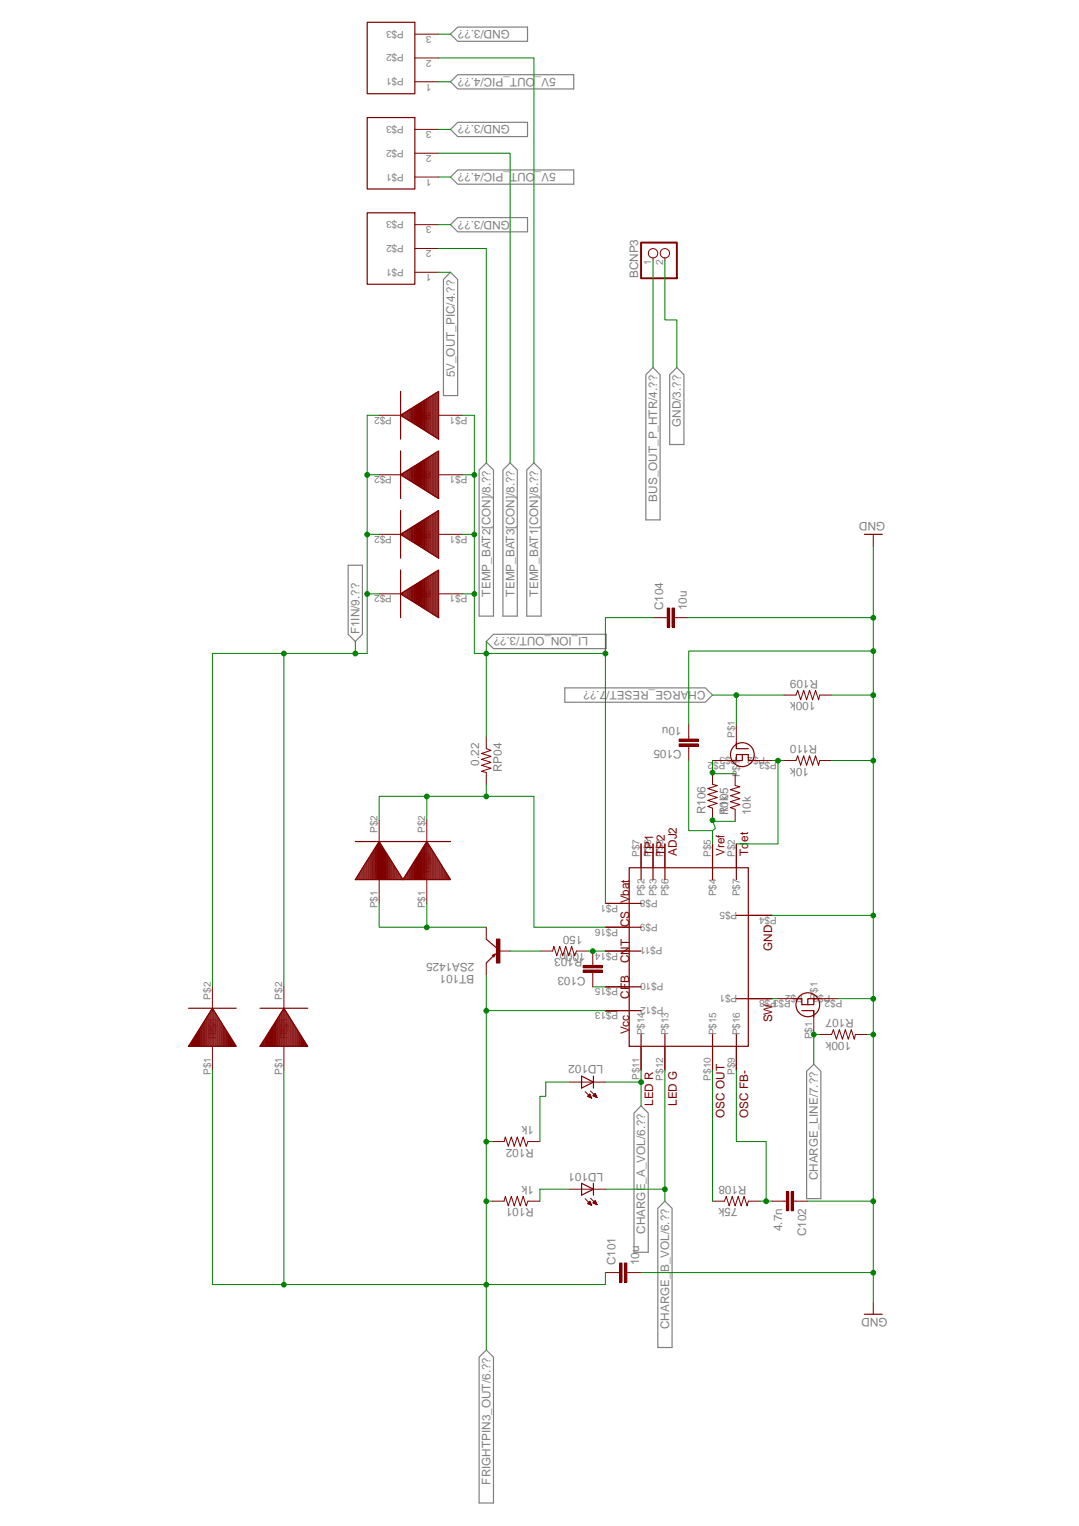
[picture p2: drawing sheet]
<svg xmlns="http://www.w3.org/2000/svg" width="210mm" height="297mm" viewBox="0 0 210 297" stroke-linecap="round" stroke-linejoin="round" font-family="sans-serif">
<g fill="none" stroke="#808080" stroke-width=".23">
<path d="M87.7 6.6l1.4-1.3h13.6v2.7h-13.6zM87.7 15.9l1.4-1.4h22.6v2.8h-22.6zM87.7 25.2l1.4-1.4h13.6v2.8h-13.6zM87.7 34.5l1.4-1.4h22.6v2.8h-22.6zM87.7 43.7l1.4-1.3h13.6v2.7h-13.6zM87.7 53l1.4 1.4v22.6h-2.8v-22.6zM127.1 71.5l1.4 1.4v28.3h-2.8v-28.3zM131.7 71.5l1.4 1.4v13.6h-2.8v-13.6zM93.2 91.5l1.4-1.4 1.4 1.4v28.4h-2.8zM97.9 91.5l1.4-1.4 1.4 1.4v28.4h-2.8zM102.5 91.5l1.4-1.4 1.4 1.4v28.4h-2.8zM67.8 110h2.7v13.5l-1.3 1.4-1.4-1.4z"/>
<path d="M94.6 124.9l1.4-1.4h22v2.8h-22zM109.9 133.9h27.4l1.4 1.4-1.4 1.4h-27.4zM124.8 215.3l1.4 1.4v27.1h-2.8v-27.1zM157 208.5l1.4-1.3 1.3 1.3v24.8h-2.7zM129.4 233.8l1.4 1.4v27.1h-2.8v-27.1zM93.2 264.2l1.4-1.4 1.4 1.4v28.4h-2.8z"/>
</g>
<g fill="none" stroke="#800000" stroke-width=".23">
<path d="M117.8 175.9h7M122.4 168.9h23.2v34.8h-23.2zM124.8 164.3v6.9M127.1 164.3v6.9M129.4 164.3v6.9M138.7 164.3v6.9M143.3 164.3v6.9M143.3 178.2h7M117.8 196.7h7M117.8 192.1h7M117.8 185.1h7M117.8 180.5h7"/>
<path d="M143.3 194.4h7M124.8 201.4v6.9M129.4 201.4v6.9M138.7 201.4v6.9M143.3 201.4v6.9"/>
</g>
<g fill="none" stroke="#800000" stroke-width=".19">
<path d="M152.6 135.3h2.3l.3-.9 .6 1.8 .6-1.8 .6 1.8 .5-1.8 .6 1.8 .6-1.8 .6 1.8 .2-.9h2.3M94.6 143.4v2.3l1 .4-1.9 .6 1.9 .5-1.9 .6 1.9 .6-1.9 .6 1.9 .5-1.9 .6 .9 .3v2.3M138.7 150.4v2.3l.9 .2-1.9 .6 1.9 .6-1.9 .5 1.9 .6-1.9 .6 1.9 .6-1.9 .6 1 .3v2.3M152.6 148h2.3l.3-.9 .6 1.9 .6-1.9 .6 1.9 .5-1.9 .6 1.9 .6-1.9 .6 1.9 .2-1h2.3M117.8 175.9h4.6M124.8 164.3v4.6M127.1 164.3v4.6M129.4 164.3v4.6M138.7 164.3v4.6M143.3 164.3v4.6M145.6 178.2h4.7M115.4 185.1v2.4"/>
<path d="M115.4 189.8v2.3M117.8 180.5h4.6M117.8 192.1h4.6M117.8 185.1h4.6M117.8 196.7h4.6M145.6 194.4h4.7M124.8 203.7v4.6M129.4 203.7v4.6M138.7 203.7v4.6M143.3 203.7v4.6M159.5 201.4h2.3l.4-1 .6 1.9 .5-1.9 .6 1.9 .6-1.9 .6 1.9 .6-1.9 .5 1.9 .3-.9h2.3M95.8 233.8h2.3l.2-.9 .6 1.8 .6-1.8 .6 1.8 .6-1.8 .5 1.8 .6-1.8 .6 1.8 .3-.9h2.4"/>
<path d="M95.8 222.2h2.3l.2-.9 .6 1.8 .6-1.8 .6 1.8 .6-1.8 .5 1.8 .6-1.8 .6 1.8 .3-.9h2.4M138.7 233.8h2.3l.3-.9 .6 1.8 .6-1.8 .6 1.8 .6-1.8 .5 1.8 .6-1.8 .6 1.8 .2-.9h2.3"/>
</g>
<path d="M113.5 187.9h3.7v.5h-3.7z" fill="#800000"/>
<path d="M113.5 187.9h3.7v.5h-3.7z" fill="none" stroke="#800000" stroke-width=".19"/>
<path d="M113.5 188.8h3.7v.5h-3.7z" fill="#800000"/>
<path d="M113.5 188.8h3.7v.5h-3.7zM115.4 187.5v.4M115.4 189.3v.5M150.3 233.8h2.3M154.9 233.8h2.3" fill="none" stroke="#800000" stroke-width=".19"/>
<path d="M153 231.9h.5v3.8h-.5z" fill="#800000"/>
<path d="M153 231.9h.5v3.8h-.5z" fill="none" stroke="#800000" stroke-width=".19"/>
<path d="M154 231.9h.4v3.8h-.4z" fill="#800000"/>
<g fill="none" stroke="#800000" stroke-width=".19">
<path d="M169.9 104v2.3M138.7 148h4.6M143.1 150.6v2.3l.9 .2-1.9 .6 1.9 .6-1.9 .6 1.9 .6-1.9 .5 1.9 .6-1.9 .6 1 .3v2.4M143.3 141.1v4.6M145.6 148h4.7M105.2 185.1h2.3l.3-.9 .6 1.9 .5-1.9 .6 1.9 .6-1.9 .6 1.9 .6-1.9 .5 1.9 .4-1h2.3M151.4 194.4h4.6M158.4 196.7v4.7M158.4 194.4h4.6M110.8 210.6h7M113.9 212.5l1.2 1.3M114.4 213.3v.1"/>
<path d="M114.5 213.2v.3M114.6 213.1v.4M114.7 213v.6M114.8 212.9l.3 .9-.8-.4zM114.9 213.1v.5M114.9 212.4l1.3 1.2M115 213.3v.4M115.1 213.6v.1M115.4 213.3l.4-.5 .4 .8zM115.4 213.3h.1M115.5 213.2v.1M115.6 213.1v.3"/>
<path d="M115.7 213v.4M115.8 212.9v.6M115.9 213v.5M116 213.3v.3M116.1 213.5v.1M110.8 231.5h7M113.9 233.3l1.2 1.3M114.4 234.2v.1M114.5 234.1v.3M114.6 234v.4M114.7 233.9v.5M114.8 233.8l.3 .8-.8-.3z"/>
<path d="M114.9 233.9v.6M114.9 233.2l1.3 1.3M115 234.2v.3M115.1 234.4v.2M115.4 234.1l.4-.4 .4 .8zM115.4 234.1v.1M115.5 234v.2M115.6 233.9v.4M115.7 233.8v.5M115.8 233.7v.6M115.9 233.9v.5M116 234.1v.3"/>
<path d="M116.1 234.4v.1M152.6 233.8h.4M154 231.9h.4v3.8h-.4zM154.4 233.8h.5M117.8 247.7h2.3M122.4 247.7h2.4M169.9 253.5v2.3"/>
</g>
<g fill="none" stroke="#800000" stroke-width=".23">
<path d="M168.2 104h3.5M142.1 148h1.2v-1.1h2.3v1.1h1.2M143.3 144.6v1.1h2.3M144.5 146.9v1.1h-1.2M154.9 194.4h1.1v1.2h2.4v-1.2h1.1M156 196.7h2.4v1.2M158.4 194.4h-1.2v1.2M113.2 209.5l2.3 1.1-2.3 1.2zM115.5 209.5v2.3M113.2 230.3l2.3 1.2-2.3 1.1zM115.5 230.3v2.3M168.2 255.8h3.5"/>
<circle cx="144.5" cy="146.9" r="2.32"/>
<circle cx="157.2" cy="195.6" r="2.32"/>
</g>
<path d="M121.5 245.9h.5v3.7h-.5z" fill="#800000"/>
<path d="M121.5 245.9h.5v3.7h-.5z" fill="none" stroke="#800000" stroke-width=".19"/>
<path d="M120.6 245.9h.5v3.7h-.5z" fill="#800000"/>
<path d="M127.1 120.2h2.3M131.7 120.2h2.3M120.1 247.7h.5M120.6 245.9h.5v3.7h-.5zM122 247.7h.4" fill="none" stroke="#800000" stroke-width=".19"/>
<path d="M130.8 118.4h.5v3.7h-.5z" fill="#800000"/>
<path d="M130.8 118.4h.5v3.7h-.5z" fill="none" stroke="#800000" stroke-width=".19"/>
<path d="M129.9 118.4h.4v3.7h-.4z" fill="#800000"/>
<path d="M129.9 118.4h.4v3.7h-.4zM129.4 120.2h.5M131.3 120.2h.4M134 141.1v2.3M134 145.7v2.3" fill="none" stroke="#800000" stroke-width=".19"/>
<path d="M132.2 143.9h3.7v.4h-3.7z" fill="#800000"/>
<path d="M132.2 143.9h3.7v.4h-3.7z" fill="none" stroke="#800000" stroke-width=".19"/>
<path d="M132.2 144.8h3.7v.5h-3.7z" fill="#800000"/>
<path d="M132.2 144.8h3.7v.5h-3.7zM134 143.4v.5M134 145.3v.4M94.6 180.5v2.3M94.6 187.5v2.3M96.9 185.1h2.4" fill="none" stroke="#800000" stroke-width=".19"/>
<path d="M96.6 182.8h.7v4.7h-.7z" fill="#800000"/>
<g fill="none" stroke="#800000" stroke-width=".19">
<path d="M80.7 15.9h4.7M80.7 11.3h4.7M80.7 6.6h4.7M80.7 34.5h4.7M80.7 29.8h4.7M80.7 25.2h4.7M80.7 53h4.7M80.7 48.4h4.7M80.7 43.7h4.7M127.1 50.2v.5M129.4 50.2v.5M73.8 92.4h4.6"/>
<path d="M73.8 80.8h4.6M85.4 92.4h4.6M85.4 80.8h4.6M73.8 115.6h4.6M73.8 104h4.6M85.4 115.6h4.6M85.4 104h4.6M73.8 159.6v4.7M83.1 159.6v4.7M73.8 171.2v4.7M83.1 171.2v4.7M41.3 192.1v4.6"/>
<path d="M55.2 192.1v4.6M96.6 182.8h.7v4.7h-.7zM96.9 182.8v2.3M41.3 203.7v4.6M55.2 203.7v4.6"/>
<circle cx="127.1" cy="49.3" r=".91"/>
<circle cx="129.4" cy="49.3" r=".91"/>
</g>
<g fill="none" stroke="#800000" stroke-width=".23">
<path d="M71.5 4.3h9.2v13.9h-9.2zM71.5 22.9h9.2v13.9h-9.2zM71.5 41.4h9.2v13.9h-9.2zM78 76.2v9.3M79.4 79.9v1.9M79.7 79.8v2.1M79.8 79.7v2.3M80.1 79.5v2.6M80.2 79.4v2.9M80.4 79.3v3.1M80.6 79.1v3.4M80.8 79v3.6"/>
<path d="M81 78.9v3.9M81.2 78.8v4.1M81.4 78.6v4.4M81.6 78.5v4.6M81.9 78.4v4.9M82 78.3v5.1M82.3 78.1v5.4M82.4 78v5.6M82.6 77.9v5.9M82.8 77.8v6.1M83 77.6v6.4M83.2 77.5v6.6"/>
<path d="M83.4 77.4v6.9M83.7 77.3v7.1M83.8 77.1v7.4M84.1 77v7.6M84.2 76.9v7.9M84.4 76.8v8.1M84.6 76.6v8.4M84.8 76.5v8.6M85 76.4v8.9M85.2 76.3v9.1M78 92.4l7.4-4.6v9.2zM78 80.8l7.4-4.6v9.3z"/>
<path d="M78 87.8v9.2M78 99.4v9.2M78 80.8v.1M78 92.4v.1M78.3 80.6v.4M78.3 92.2v.4M78.4 80.5v.6M78.4 92.1v.6M78.6 80.4v.9M78.6 92v.9M78.8 80.3v1.1M78.8 91.9v1.1"/>
<path d="M79 80.1v1.4M79 91.7v1.4M79.2 80v1.6M79.2 91.6v1.6M79.4 91.5v1.8M79.7 91.4v2.1M79.8 91.2v2.4M80.1 91.1v2.6M80.2 91v2.9M80.4 90.8v3.2M80.6 90.7v3.4M80.8 90.6v3.6"/>
<path d="M81 90.5v3.8M81.2 90.4v4.1M81.4 90.2v4.4M81.6 90.1v4.6M81.9 90v4.8M82 89.9v5.1M82.3 89.7v5.4M82.4 89.6v5.6M82.6 89.5v5.9M82.8 89.4v6.1M83 89.2v6.4M83.2 89.1v6.6"/>
<path d="M83.4 89v6.8M83.7 88.9v7.1M83.8 88.7v7.4M84.1 88.6v7.6M84.2 88.5v7.9M84.4 88.3v8.2M84.4 99.9v8.2M84.6 88.2v8.4M84.6 99.8v8.4M84.8 88.1v8.6M84.8 99.7v8.6M85 88v8.9"/>
<path d="M85 99.6v8.8M85.2 87.9v9.1M85.2 99.4v9.2M78 115.6l7.4-4.6v9.2zM78 104l7.4-4.6v9.2zM78 111v9.2M78 103.9v.2M78 115.5v.2M78.3 103.8v.4M78.3 115.4v.4M78.4 103.7v.6M78.4 115.3v.6"/>
<path d="M78.6 103.6v.8M78.6 115.2v.8M78.8 103.4v1.2M78.8 115v1.2M79 103.3v1.4M79 114.9v1.4M79.2 103.2v1.6M79.2 114.8v1.6M79.4 103.1v1.8M79.4 114.7v1.8M79.7 103v2.1M79.7 114.5v2.1"/>
<path d="M79.8 102.8v2.4M79.8 114.4v2.4M80.1 102.7v2.6M80.1 114.3v2.6M80.2 102.6v2.8M80.2 114.2v2.8M80.4 102.4v3.2M80.4 114v3.2M80.6 102.3v3.4M80.6 113.9v3.4M80.8 102.2v3.6M80.8 113.8v3.6"/>
<path d="M81 102.1v3.8M81 113.7v3.8M81.2 101.9v4.2M81.2 113.5v4.1M81.4 101.8v4.4M81.4 113.4v4.4M81.6 101.7v4.6M81.6 113.3v4.6M81.9 101.6v4.8M81.9 113.2v4.8M82 101.5v5.1M82 113v5.2"/>
<path d="M82.3 101.3v5.4M82.3 112.9v5.4M82.4 101.2v5.6M82.4 112.8v5.6M82.6 101.1v5.8M82.6 112.6v5.9M82.8 100.9v6.2M82.8 112.5v6.2M83 100.8v6.4M83 112.4v6.4M83.2 100.7v6.6M83.2 112.3v6.6"/>
<path d="M83.4 100.6v6.8M83.4 112.2v6.8M83.7 100.4v7.2M83.7 112v7.1M83.8 100.3v7.4M83.8 111.9v7.4M84.1 100.2v7.6M84.1 111.8v7.6M84.2 100.1v7.8M84.2 111.7v7.8M84.4 111.5v8.2M84.6 111.4v8.4"/>
<path d="M84.8 111.3v8.6M85 111.2v8.8M85.2 111v9.2M69.2 163.8h18.5M69.2 171.1v.1M69.4 170.8v.4M69.6 170.4v.8M69.9 170.1v1.1M70 169.8v1.4M70.3 169.5v1.7M70.4 169.1v2.1M70.7 168.8v2.4"/>
<path d="M70.8 168.5v2.7M71 168.2v3M71.2 167.9v3.3M71.4 167.5v3.7M71.6 167.2v4M71.8 166.9v4.3M72.1 166.6v4.6M72.2 166.3v4.9M72.5 165.9v5.3M72.6 165.6v5.6M72.8 165.3v5.9M73 165v6.2"/>
<path d="M73.2 164.7v6.5M73.4 164.3v6.9M73.6 164v7.2M73.8 163.8l4.6 7.4h-9.2zM73.9 163.9v7.3M74 164.2v7M74.3 164.5v6.7M74.4 164.9v6.3M74.6 165.2v6M74.8 165.5v5.7M75 165.8v5.4M75.2 166.2v5"/>
<path d="M75.4 166.5v4.7M75.6 166.8v4.4M75.8 167.1v4.1M76.1 167.4v3.8M76.2 167.7v3.5M76.5 168.1v3.1M76.6 168.4v2.8M76.8 168.7v2.5M77 169v2.2M77.2 169.4v1.8M77.4 169.7v1.5M77.6 170v1.2"/>
<path d="M77.9 170.3v.9M78 170.6v.6M78.3 170.9v.3M78.4 171.2h.1M78.6 170.9v.3M78.8 170.5v.7M79 170.2v1M79.2 169.9v1.3M79.4 169.6v1.6M79.7 169.2v2M79.8 168.9v2.3M80.1 168.6v2.6"/>
<path d="M80.2 168.3v2.9M80.4 168v3.2M80.6 167.7v3.5M80.8 167.3v3.9M81 167v4.2M81.2 166.7v4.5M81.4 166.4v4.8M81.6 166.1v5.1M81.9 165.7v5.5M82 165.4v5.8M82.3 165.1v6.1M82.4 164.8v6.4"/>
<path d="M82.6 164.4v6.8M82.8 164.1v7.1M83 163.8v7.4M83.1 163.8l4.6 7.4h-9.3zM83.2 164.1v7.1M83.4 164.4v6.8M83.7 164.8v6.4M83.8 165.1v6.1M84.1 165.4v5.8M84.2 165.7v5.5M84.4 166v5.2M84.6 166.3v4.9"/>
<path d="M84.8 166.7v4.5M85 167v4.2M85.2 167.3v3.9M85.4 167.6v3.6M85.6 168v3.2M85.9 168.3v2.9M86 168.6v2.6M86.2 168.9v2.3M86.4 169.2v2M86.6 169.6v1.6M86.8 169.9v1.3M87 170.2v1"/>
<path d="M87.2 170.5v.7M87.4 170.8v.4M87.7 171.2h.1M36.7 196.3h9.3M39.1 199.9v3.8M39.2 199.6v4.1M39.5 199.3v4.4M39.6 199v4.7M39.8 198.6v5.1M40 198.3v5.4M40.2 198v5.7M40.4 197.7v6"/>
<path d="M40.6 197.4v6.3M40.9 197v6.7M41 196.7v7M41.3 196.4v7.3M41.3 196.3l4.7 7.4h-9.3zM41.4 196.4v7.3M41.6 196.7v7M41.8 197.1v6.6M42 197.4v6.3M42.2 197.7v6M42.4 198v5.7M42.7 198.4v5.3"/>
<path d="M42.8 198.7v5M43.1 199v4.7M43.2 199.3v4.4M43.5 199.6v4.1M43.6 200v3.7M50.6 196.3h9.3M53 199.8v3.9M53.3 199.5v4.2M53.4 199.1v4.6M53.6 198.8v4.9M53.8 198.5v5.2M54 198.2v5.5"/>
<path d="M54.3 197.8v5.9M54.4 197.5v6.2M54.7 197.2v6.5M54.8 196.9v6.8M55.1 196.6v7.1M55.2 196.3l4.7 7.4h-9.3zM55.2 196.3v7.4M55.4 196.6v7.1M55.6 196.9v6.8M55.8 197.2v6.5M56 197.5v6.2M56.2 197.9v5.8"/>
<path d="M56.5 198.2v5.5M56.6 198.5v5.2M56.9 198.8v4.9M57 199.1v4.6M57.2 199.5v4.2M57.4 199.8v3.9M94.6 182.8l2.1 1.8M96.1 186.3l.3-.6-1.8 1.8M96.4 185.7l-.6 .3M36.9 203.4v.3M37 203.1v.6M37.3 202.8v.9"/>
<path d="M37.4 202.5v1.2M37.7 202.2v1.5M37.8 201.8v1.9M38 201.5v2.2M38.2 201.2v2.5M38.4 200.9v2.8M38.7 200.6v3.1M38.8 200.2v3.5M43.8 200.3v3.4M44 200.6v3.1M44.2 200.9v2.8M44.5 201.2v2.5"/>
<path d="M44.6 201.5v2.2M44.9 201.9v1.8M45 202.2v1.5M45.3 202.5v1.2M45.4 202.8v.9M45.6 203.2v.5M45.8 203.5v.2M50.7 203.6v.1M50.8 203.3v.4M51.1 203v.7M51.2 202.6v1.1M51.4 202.3v1.4"/>
<path d="M51.6 202v1.7M51.8 201.7v2M52 201.4v2.3M52.2 201v2.7M52.5 200.7v3M52.6 200.4v3.3M52.9 200.1v3.6M57.6 200.1v3.6M57.8 200.4v3.3M58 200.7v3M58.3 201.1v2.6M58.4 201.4v2.3"/>
<path d="M58.7 201.7v2M58.8 202v1.7M59.1 202.4v1.3M59.2 202.7v1M59.4 203v.7M59.6 203.3v.4M59.8 203.6v.1"/>
</g>
<path d="M124.8 47.2h6.9v7h-6.9z" fill="none" stroke="#800000" stroke-width=".38"/>
<path d="M143.3 208.3v13.9h5.8v11.6M147.9 233.8h2.4" fill="none" stroke="#008000" stroke-width=".19"/>
<circle cx="149.1" cy="233.8" r=".46" fill="#008000"/>
<g fill="none" stroke="#008000" stroke-width=".19">
<path d="M150.3 148h2.3M151.4 148v16.3h-8.1M138.7 208.3v25.5"/>
<circle cx="149.1" cy="233.8" r=".46"/>
</g>
<circle cx="151.4" cy="148.1" r=".46" fill="#008000"/>
<g fill="none" stroke="#008000" stroke-width=".19">
<path d="M134 148v13.7h4.7M143.1 159.9h-4.4v-.3l.5 1.7-.5 .4v2.6"/>
<circle cx="151.4" cy="148.1" r=".46"/>
</g>
<circle cx="138.7" cy="159.7" r=".46" fill="#008000"/>
<g fill="none" stroke="#008000" stroke-width=".19">
<path d="M138.7 148v2.6h4.4"/>
<circle cx="138.7" cy="159.7" r=".46"/>
</g>
<circle cx="138.7" cy="150.4" r=".46" fill="#008000"/>
<g fill="none" stroke="#008000" stroke-width=".19">
<path d="M114.5 185.1h3.3"/>
<circle cx="138.7" cy="150.4" r=".46"/>
</g>
<circle cx="115.4" cy="185.1" r=".46" fill="#008000"/>
<g fill="none" stroke="#008000" stroke-width=".19">
<path d="M115.4 192.1h2.4M150.3 194.4h1.1M159.5 201.4h-1.1v5.8"/>
<circle cx="115.4" cy="185.1" r=".46"/>
</g>
<circle cx="158.4" cy="201.4" r=".46" fill="#008000"/>
<g fill="none" stroke="#008000" stroke-width=".19">
<path d="M138.7 135.3h4.6M152.6 135.3h-9.3v5.8"/>
<circle cx="158.4" cy="201.4" r=".46"/>
</g>
<circle cx="143.3" cy="135.3" r=".46" fill="#008000"/>
<g fill="none" stroke="#008000" stroke-width=".19">
<path d="M69.2 124.9v2.3M99.3 185.1h5.9"/>
<circle cx="143.3" cy="135.3" r=".46"/>
</g>
<circle cx="69.2" cy="127.2" r=".46" fill="#008000"/>
<g fill="none" stroke="#008000" stroke-width=".19">
<path d="M71.5 80.8v34.8M73.8 115.6h-2.3v11.6h-2.3"/>
<circle cx="69.2" cy="127.2" r=".46"/>
</g>
<circle cx="71.5" cy="115.6" r=".46" fill="#008000"/>
<g fill="none" stroke="#008000" stroke-width=".19">
<path d="M71.5 104h2.3"/>
<circle cx="71.5" cy="115.6" r=".46"/>
</g>
<circle cx="71.5" cy="104" r=".46" fill="#008000"/>
<g fill="none" stroke="#008000" stroke-width=".19">
<path d="M71.5 92.4h2.3"/>
<circle cx="71.5" cy="104" r=".46"/>
</g>
<circle cx="71.5" cy="92.4" r=".46" fill="#008000"/>
<g fill="none" stroke="#008000" stroke-width=".19">
<path d="M71.5 80.8h2.3M55.2 127.2h-13.9v64.9M69.2 127.2h-14v64.9"/>
<circle cx="71.5" cy="92.4" r=".46"/>
</g>
<circle cx="55.2" cy="127.2" r=".46" fill="#008000"/>
<g fill="none" stroke="#008000" stroke-width=".19">
<path d="M161.8 135.3h8.1"/>
<circle cx="55.2" cy="127.2" r=".46"/>
</g>
<circle cx="169.9" cy="135.3" r=".46" fill="#008000"/>
<g fill="none" stroke="#008000" stroke-width=".19">
<path d="M169.9 135.3v12.7h-8.1"/>
<circle cx="169.9" cy="135.3" r=".46"/>
</g>
<circle cx="169.9" cy="148.1" r=".46" fill="#008000"/>
<g fill="none" stroke="#008000" stroke-width=".19">
<path d="M169.9 148v30.2h-19.6"/>
<circle cx="169.9" cy="148.1" r=".46"/>
</g>
<circle cx="169.9" cy="178.2" r=".46" fill="#008000"/>
<g fill="none" stroke="#008000" stroke-width=".19">
<path d="M169.9 178.2v16.2h-6.9"/>
<circle cx="169.9" cy="178.2" r=".46"/>
</g>
<circle cx="169.9" cy="194.4" r=".46" fill="#008000"/>
<g fill="none" stroke="#008000" stroke-width=".19">
<path d="M169.9 194.4v7h-1.1"/>
<circle cx="169.9" cy="194.4" r=".46"/>
</g>
<circle cx="169.9" cy="201.4" r=".46" fill="#008000"/>
<g fill="none" stroke="#008000" stroke-width=".19">
<path d="M169.9 201.4v52.1M157.2 233.8h12.7"/>
<circle cx="169.9" cy="201.4" r=".46"/>
</g>
<circle cx="169.9" cy="233.8" r=".46" fill="#008000"/>
<g fill="none" stroke="#008000" stroke-width=".19">
<path d="M169.9 106.3v29M124.8 247.7h45.1"/>
<circle cx="169.9" cy="233.8" r=".46"/>
</g>
<circle cx="169.9" cy="247.7" r=".46" fill="#008000"/>
<g fill="none" stroke="#008000" stroke-width=".19">
<path d="M134 120.2h35.9"/>
<circle cx="169.9" cy="247.7" r=".46"/>
</g>
<circle cx="169.9" cy="120.2" r=".46" fill="#008000"/>
<g fill="none" stroke="#008000" stroke-width=".19">
<path d="M169.9 126.7h-35.9v14.4"/>
<circle cx="169.9" cy="120.2" r=".46"/>
</g>
<circle cx="169.9" cy="126.7" r=".46" fill="#008000"/>
<g fill="none" stroke="#008000" stroke-width=".19">
<path d="M85.4 6.6h2.3M85.4 25.2h2.3M85.4 43.7h2.3M129.4 50.7v11.6h2.3v9.2M94.6 196.1v.6h23.2"/>
<circle cx="169.9" cy="126.7" r=".46"/>
</g>
<circle cx="94.6" cy="196.7" r=".46" fill="#008000"/>
<g fill="none" stroke="#008000" stroke-width=".19">
<path d="M94.6 196.7v25.5h1.2"/>
<circle cx="94.6" cy="196.7" r=".46"/>
</g>
<circle cx="94.6" cy="222.2" r=".46" fill="#008000"/>
<g fill="none" stroke="#008000" stroke-width=".19">
<path d="M94.6 222.2v11.6h1.2"/>
<circle cx="94.6" cy="222.2" r=".46"/>
</g>
<circle cx="94.6" cy="233.8" r=".46" fill="#008000"/>
<g fill="none" stroke="#008000" stroke-width=".19">
<path d="M94.6 233.8v29"/>
<circle cx="94.6" cy="233.8" r=".46"/>
</g>
<circle cx="94.6" cy="250.1" r=".46" fill="#008000"/>
<g fill="none" stroke="#008000" stroke-width=".19">
<path d="M94.6 189.8v6.9M41.3 208.3v41.7h76.5v-2.3M55.2 208.3v41.7"/>
<circle cx="94.6" cy="250.1" r=".46"/>
</g>
<circle cx="55.2" cy="250.1" r=".46" fill="#008000"/>
<g fill="none" stroke="#008000" stroke-width=".19">
<path d="M92.3 127.2h25.5M94.6 124.9v18.5"/>
<circle cx="55.2" cy="250.1" r=".46"/>
</g>
<circle cx="94.6" cy="127.2" r=".46" fill="#008000"/>
<g fill="none" stroke="#008000" stroke-width=".19">
<path d="M117.8 127.2v48.7"/>
<circle cx="94.6" cy="127.2" r=".46"/>
</g>
<circle cx="117.8" cy="127.2" r=".46" fill="#008000"/>
<g fill="none" stroke="#008000" stroke-width=".19">
<path d="M92.3 80.8v34.8M90 115.6h2.3v11.6M127.1 120.2h-9.3v7"/>
<circle cx="117.8" cy="127.2" r=".46"/>
</g>
<circle cx="92.3" cy="115.6" r=".46" fill="#008000"/>
<g fill="none" stroke="#008000" stroke-width=".19">
<path d="M90 104h2.3"/>
<circle cx="92.3" cy="115.6" r=".46"/>
</g>
<circle cx="92.3" cy="104" r=".46" fill="#008000"/>
<g fill="none" stroke="#008000" stroke-width=".19">
<path d="M90 92.4h2.3"/>
<circle cx="92.3" cy="104" r=".46"/>
</g>
<circle cx="92.3" cy="92.4" r=".46" fill="#008000"/>
<g fill="none" stroke="#008000" stroke-width=".19">
<path d="M90 80.8h2.3M129.4 208.3v25.5M110.8 231.5h-5.7v2.3"/>
<circle cx="92.3" cy="92.4" r=".46"/>
</g>
<circle cx="129.4" cy="231.5" r=".46" fill="#008000"/>
<g fill="none" stroke="#008000" stroke-width=".19">
<path d="M110.8 210.6h-4.6v2.8h-1.1v8.8M124.8 208.3v7M117.8 231.5h11.6"/>
<circle cx="129.4" cy="231.5" r=".46"/>
</g>
<circle cx="124.8" cy="210.7" r=".46" fill="#008000"/>
<g fill="none" stroke="#008000" stroke-width=".19">
<path d="M94.6 152.7v2.3M117.8 210.6h7"/>
<circle cx="124.8" cy="210.7" r=".46"/>
</g>
<circle cx="94.6" cy="155" r=".46" fill="#008000"/>
<g fill="none" stroke="#008000" stroke-width=".19">
<path d="M73.8 159.6v-4.6h30.1v25.5h13.9M83.1 155v4.6"/>
<circle cx="94.6" cy="155" r=".46"/>
</g>
<circle cx="83.1" cy="155" r=".46" fill="#008000"/>
<g fill="none" stroke="#008000" stroke-width=".19">
<path d="M85.4 11.3h18.5v78.8M85.4 29.8h13.9v60.3M85.4 48.4h9.2v41.7M127.1 50.7v20.8M73.8 175.9v4.6h9.3M83.1 175.9v4.6h11.5"/>
<circle cx="83.1" cy="155" r=".46"/>
</g>
<circle cx="83.1" cy="180.5" r=".46" fill="#008000"/>
<g fill="none" stroke="#008000" stroke-width=".19">
<path d="M85.4 15.9h2.3M85.4 34.5h2.3M85.4 53h2.3"/>
<circle cx="83.1" cy="180.5" r=".46"/>
</g>
<g font-size="2.3" fill="#808080">
<text x="99.2" y="5.8" transform="rotate(-180 99.2 5.8)">GND/3.??</text>
<text x="108.1" y="15.1" transform="rotate(-180 108.1 15.1)">5V_OUT_PIC/4.??</text>
<text x="99.2" y="24.4" transform="rotate(-180 99.2 24.4)">GND/3.??</text>
<text x="108.1" y="33.7" transform="rotate(-180 108.1 33.7)">5V_OUT_PIC/4.??</text>
<text x="99.2" y="42.9" transform="rotate(-180 99.2 42.9)">GND/3.??</text>
<text x="124.2" y="54.2" transform="rotate(-90 124.2 54.2)">BCNP3</text>
<text x="88.5" y="73.5" transform="rotate(-90 88.5 73.5)">5V_OUT_PIC/4.??</text>
<text x="132.5" y="83.1" transform="rotate(-90 132.5 83.1)">GND/3.??</text>
<text x="127.9" y="97.6" transform="rotate(-90 127.9 97.6)">BUS_OUT_P_HTR/4.??</text>
<text x="172.3" y="101.7" transform="rotate(-180 172.3 101.7)">GND</text>
<text x="95.5" y="116.1" transform="rotate(-90 95.5 116.1)">TEMP_BAT2[CON]/8.??</text>
<text x="100.1" y="116.1" transform="rotate(-90 100.1 116.1)">TEMP_BAT3[CON]/8.??</text>
<text x="104.7" y="116.1" transform="rotate(-90 104.7 116.1)">TEMP_BAT1[CON]/8.??</text>
<text x="129.1" y="118.8" transform="rotate(-90 129.1 118.8)">C104</text>
<text x="133.7" y="118.8" transform="rotate(-90 133.7 118.8)">10u</text>
<text x="70" y="123.5" transform="rotate(-90 70 123.5)">F1IN/9.??</text>
<text x="114.4" y="124" transform="rotate(-180 114.4 124)">LI_ION_OUT/3.??</text>
<text x="137.3" y="134.5" transform="rotate(-180 137.3 134.5)">CHARGE_RESET/7.??</text>
<text x="158.7" y="136.7" transform="rotate(-180 158.7 136.7)">100k</text>
<text x="159.2" y="132.3" transform="rotate(-180 159.2 132.3)">R109</text>
<text x="132.7" y="141.4" transform="rotate(-180 132.7 141.4)">10u</text>
<text x="93.3" y="149" transform="rotate(-90 93.3 149)">0.22</text>
<text x="132.7" y="146.1" transform="rotate(-180 132.7 146.1)">C105</text>
<text x="157.4" y="149.4" transform="rotate(-180 157.4 149.4)">10k</text>
<text x="159" y="145.1" transform="rotate(-180 159 145.1)">R110</text>
<text x="97.6" y="150.3" transform="rotate(-90 97.6 150.3)">RP04</text>
<text x="137.3" y="158.5" transform="rotate(-90 137.3 158.5)">R106</text>
<text x="141.7" y="158.5" transform="rotate(-90 141.7 158.5)">10k</text>
<text x="141.7" y="158.7" transform="rotate(-90 141.7 158.7)">R105</text>
<text x="146.1" y="158.7" transform="rotate(-90 146.1 158.7)">10k</text>
<text x="113.3" y="182.1" transform="rotate(-180 113.3 182.1)">150</text>
<text x="114" y="185.5" transform="rotate(-180 114 185.5)">100p</text>
<text x="92.3" y="187.5" transform="rotate(-180 92.3 187.5)">2SA1425</text>
<text x="92.3" y="189.8" transform="rotate(-180 92.3 189.8)">BT101</text>
<text x="113.3" y="186.5" transform="rotate(-180 113.3 186.5)">R103</text>
<text x="114" y="190.1" transform="rotate(-180 114 190.1)">C103</text>
<text x="165.6" y="202.7" transform="rotate(-180 165.6 202.7)">100k</text>
<text x="166.1" y="198.4" transform="rotate(-180 166.1 198.4)">R107</text>
<text x="117.3" y="207.4" transform="rotate(-180 117.3 207.4)">LD102</text>
<text x="103.9" y="219.2" transform="rotate(-180 103.9 219.2)">1k</text>
<text x="103.9" y="223.6" transform="rotate(-180 103.9 223.6)">R102</text>
<text x="103.9" y="230.8" transform="rotate(-180 103.9 230.8)">1k</text>
<text x="117.3" y="228.2" transform="rotate(-180 117.3 228.2)">LD101</text>
<text x="145.3" y="230.8" transform="rotate(-180 145.3 230.8)">R108</text>
<text x="159.2" y="229.8" transform="rotate(-90 159.2 229.8)">CHARGE_LINE/7.??</text>
<text x="103.9" y="235.2" transform="rotate(-180 103.9 235.2)">R101</text>
<text x="143.5" y="235.2" transform="rotate(-180 143.5 235.2)">75k</text>
<text x="152.2" y="239.6" transform="rotate(-90 152.2 239.6)">4.7n</text>
<text x="125.6" y="240.2" transform="rotate(-90 125.6 240.2)">CHARGE_A_VOL/6.??</text>
<text x="156.9" y="240.7" transform="rotate(-90 156.9 240.7)">C102</text>
<text x="119.8" y="246.3" transform="rotate(-90 119.8 246.3)">C101</text>
<text x="124.4" y="246.3" transform="rotate(-90 124.4 246.3)">10u</text>
<text x="172.7" y="256.5" transform="rotate(-180 172.7 256.5)">GND</text>
<text x="130.2" y="258.7" transform="rotate(-90 130.2 258.7)">CHARGE_B_VOL/6.??</text>
<text x="95.5" y="289" transform="rotate(-90 95.5 289)">FRIGHTPIN3_OUT/6.??</text>
</g>
<g font-size="2.3" fill="#800000">
<text x="127.1" y="166.6" transform="rotate(-90 127.1 166.6)">TP1</text>
<text x="129.4" y="166.6" transform="rotate(-90 129.4 166.6)">TP2</text>
<text x="131.7" y="166.6" transform="rotate(-90 131.7 166.6)">ADJ2</text>
<text x="141" y="166.6" transform="rotate(-90 141 166.6)">Vref</text>
<text x="145.6" y="166.6" transform="rotate(-90 145.6 166.6)">Tdet</text>
<text x="122.4" y="180.5" transform="rotate(-90 122.4 180.5)">CS Vbat</text>
<text x="150.3" y="185.1" transform="rotate(-90 150.3 185.1)">GND</text>
<text x="122.4" y="187.5" transform="rotate(-90 122.4 187.5)">CNT</text>
<text x="122.4" y="194.4" transform="rotate(-90 122.4 194.4)">CFB</text>
<text x="122.4" y="201.4" transform="rotate(-90 122.4 201.4)">Vcc</text>
<text x="150.3" y="199" transform="rotate(-90 150.3 199)">SW</text>
<text x="127.1" y="215.3" transform="rotate(-90 127.1 215.3)">LED R</text>
<text x="131.7" y="215.3" transform="rotate(-90 131.7 215.3)">LED G</text>
<text x="141" y="217.6" transform="rotate(-90 141 217.6)">OSC OUT</text>
<text x="145.6" y="217.6" transform="rotate(-90 145.6 217.6)">OSC FB-</text>
</g>
<g font-size="1.9" fill="#808080">
<text x="78.6" y="5.9" transform="rotate(-180 78.6 5.9)">P$3</text>
<text x="78.6" y="10.6" transform="rotate(-180 78.6 10.6)">P$2</text>
<text x="83.9" y="11.6" transform="rotate(-180 83.9 11.6)">2</text>
<text x="83.9" y="7" transform="rotate(-180 83.9 7)">3</text>
<text x="78.6" y="15.2" transform="rotate(-180 78.6 15.2)">P$1</text>
<text x="83.9" y="16.3" transform="rotate(-180 83.9 16.3)">1</text>
<text x="78.6" y="29.1" transform="rotate(-180 78.6 29.1)">P$2</text>
<text x="78.6" y="24.5" transform="rotate(-180 78.6 24.5)">P$3</text>
<text x="83.9" y="25.5" transform="rotate(-180 83.9 25.5)">3</text>
<text x="78.6" y="33.8" transform="rotate(-180 78.6 33.8)">P$1</text>
<text x="83.9" y="34.8" transform="rotate(-180 83.9 34.8)">1</text>
<text x="83.9" y="30.2" transform="rotate(-180 83.9 30.2)">2</text>
<text x="78.6" y="47.7" transform="rotate(-180 78.6 47.7)">P$2</text>
<text x="78.6" y="43.1" transform="rotate(-180 78.6 43.1)">P$3</text>
<text x="83.9" y="44.1" transform="rotate(-180 83.9 44.1)">3</text>
<text x="78.6" y="52.3" transform="rotate(-180 78.6 52.3)">P$1</text>
<text x="83.9" y="53.3" transform="rotate(-180 83.9 53.3)">1</text>
<text x="83.9" y="48.7" transform="rotate(-180 83.9 48.7)">2</text>
<text x="126.7" y="51.6" transform="rotate(-90 126.7 51.6)">1</text>
<text x="129.1" y="51.6" transform="rotate(-90 129.1 51.6)">2</text>
<text x="76.3" y="81.2" transform="rotate(-180 76.3 81.2)">P$2</text>
<text x="84" y="80.1" transform="rotate(-180 84 80.1)">P$2</text>
<text x="91" y="81.2" transform="rotate(-180 91 81.2)">P$1</text>
<text x="76.3" y="92.7" transform="rotate(-180 76.3 92.7)">P$2</text>
<text x="84" y="91.7" transform="rotate(-180 84 91.7)">P$2</text>
<text x="91" y="92.7" transform="rotate(-180 91 92.7)">P$1</text>
<text x="76.3" y="104.3" transform="rotate(-180 76.3 104.3)">P$2</text>
<text x="84" y="103.3" transform="rotate(-180 84 103.3)">P$2</text>
<text x="91" y="104.3" transform="rotate(-180 91 104.3)">P$1</text>
<text x="76.3" y="115.9" transform="rotate(-180 76.3 115.9)">P$2</text>
<text x="84" y="114.9" transform="rotate(-180 84 114.9)">P$2</text>
<text x="91" y="115.9" transform="rotate(-180 91 115.9)">P$1</text>
<text x="143" y="143.6" transform="rotate(-90 143 143.6)">P$1</text>
<text x="141.2" y="148.4" transform="rotate(-180 141.2 148.4)">P$2</text>
<text x="143.5" y="147.3" transform="rotate(-180 143.5 147.3)">P$3</text>
<text x="148.9" y="147.3" transform="rotate(-180 148.9 147.3)">P$2</text>
<text x="151.2" y="148.4" transform="rotate(-180 151.2 148.4)">P$3</text>
<text x="144" y="151.3" transform="rotate(-90 144 151.3)">P$1</text>
<text x="73.4" y="162.1" transform="rotate(-90 73.4 162.1)">P$2</text>
<text x="82.7" y="162.1" transform="rotate(-90 82.7 162.1)">P$2</text>
<text x="124.4" y="166.8" transform="rotate(-90 124.4 166.8)">P$7</text>
<text x="126.7" y="166.8" transform="rotate(-90 126.7 166.8)">P$6</text>
<text x="129.1" y="166.8" transform="rotate(-90 129.1 166.8)">P$3</text>
<text x="138.3" y="166.8" transform="rotate(-90 138.3 166.8)">P$5</text>
<text x="143" y="166.8" transform="rotate(-90 143 166.8)">P$2</text>
<text x="83.7" y="169.1" transform="rotate(-90 83.7 169.1)">P$1</text>
<text x="83.8" y="169.9" transform="rotate(-90 83.8 169.9)">P$2</text>
<text x="73.4" y="176.8" transform="rotate(-90 73.4 176.8)">P$1</text>
<text x="82.7" y="176.8" transform="rotate(-90 82.7 176.8)">P$1</text>
<text x="120.3" y="176.2" transform="rotate(-180 120.3 176.2)">P$1</text>
<text x="125.5" y="174.5" transform="rotate(-90 125.5 174.5)">P$2</text>
<text x="127.8" y="174.5" transform="rotate(-90 127.8 174.5)">P$3</text>
<text x="128" y="175.2" transform="rotate(-180 128 175.2)">P$8</text>
<text x="128" y="179.8" transform="rotate(-180 128 179.8)">P$9</text>
<text x="130.1" y="174.5" transform="rotate(-90 130.1 174.5)">P$6</text>
<text x="139.4" y="174.5" transform="rotate(-90 139.4 174.5)">P$4</text>
<text x="143.5" y="177.5" transform="rotate(-180 143.5 177.5)">P$5</text>
<text x="144" y="174.5" transform="rotate(-90 144 174.5)">P$7</text>
<text x="151.2" y="178.5" transform="rotate(-180 151.2 178.5)">P$4</text>
<text x="120.3" y="180.8" transform="rotate(-180 120.3 180.8)">P$16</text>
<text x="120.3" y="185.5" transform="rotate(-180 120.3 185.5)">P$14</text>
<text x="128.9" y="184.4" transform="rotate(-180 128.9 184.4)">P$11</text>
<text x="129.1" y="191.4" transform="rotate(-180 129.1 191.4)">P$10</text>
<text x="41" y="194.6" transform="rotate(-90 41 194.6)">P$2</text>
<text x="54.9" y="194.6" transform="rotate(-90 54.9 194.6)">P$2</text>
<text x="120.3" y="192.4" transform="rotate(-180 120.3 192.4)">P$15</text>
<text x="120.3" y="197" transform="rotate(-180 120.3 197)">P$13</text>
<text x="129.1" y="196" transform="rotate(-180 129.1 196)">P$12</text>
<text x="143.5" y="193.7" transform="rotate(-180 143.5 193.7)">P$1</text>
<text x="153.9" y="194.7" transform="rotate(-180 153.9 194.7)">P$3P$8</text>
<text x="156.2" y="193.7" transform="rotate(-180 156.2 193.7)">P$2</text>
<text x="159.1" y="194.6" transform="rotate(-90 159.1 194.6)">P$1</text>
<text x="161.6" y="193.7" transform="rotate(-180 161.6 193.7)">P$3</text>
<text x="163.9" y="194.7" transform="rotate(-180 163.9 194.7)">P$2</text>
<text x="42" y="201.5" transform="rotate(-90 42 201.5)">P$1</text>
<text x="125.5" y="201.5" transform="rotate(-90 125.5 201.5)">P$14</text>
<text x="130.1" y="201.5" transform="rotate(-90 130.1 201.5)">P$13</text>
<text x="139.4" y="201.5" transform="rotate(-90 139.4 201.5)">P$15</text>
<text x="144" y="201.5" transform="rotate(-90 144 201.5)">P$16</text>
<text x="158" y="202.3" transform="rotate(-90 158 202.3)">P$1</text>
<text x="41" y="209.3" transform="rotate(-90 41 209.3)">P$1</text>
<text x="54.9" y="209.3" transform="rotate(-90 54.9 209.3)">P$1</text>
<text x="143" y="209.3" transform="rotate(-90 143 209.3)">P$9</text>
<text x="124.4" y="210.2" transform="rotate(-90 124.4 210.2)">P$11</text>
<text x="129.1" y="210.3" transform="rotate(-90 129.1 210.3)">P$12</text>
<text x="138.3" y="210.3" transform="rotate(-90 138.3 210.3)">P$10</text>
</g>
</svg>
